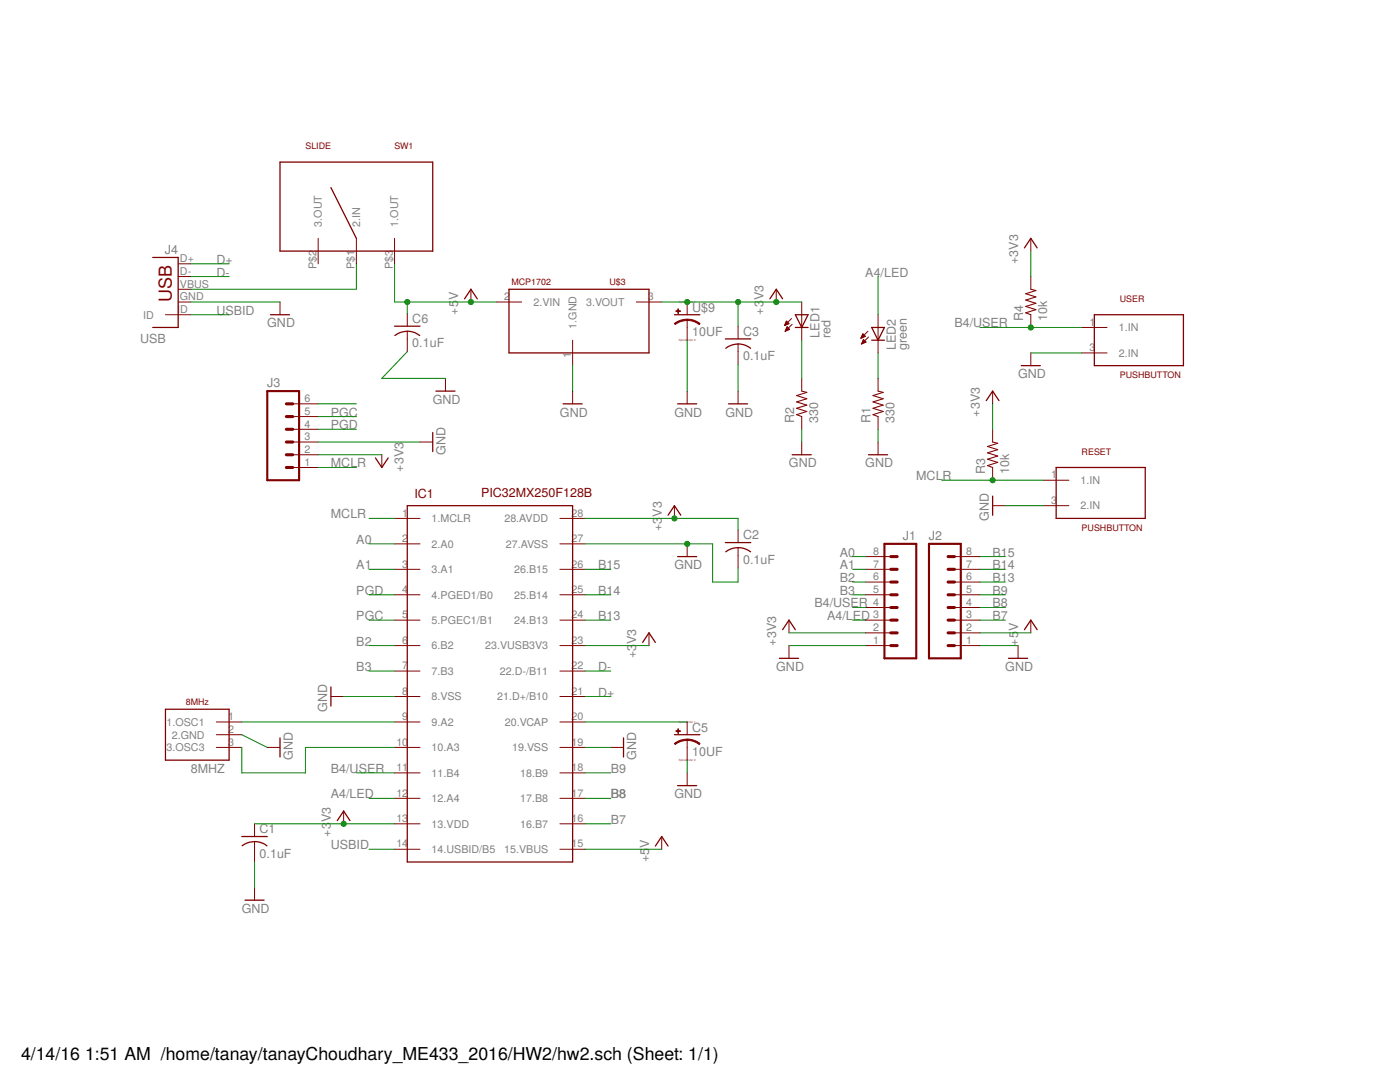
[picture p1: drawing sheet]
<svg xmlns="http://www.w3.org/2000/svg" width="279mm" height="216mm" viewBox="0 0 279 216" stroke-linecap="round" stroke-linejoin="round" font-family="sans-serif">
<g fill="none" stroke="#800000" stroke-width=".25">
<path d="M55.9 32.3h30.5v17.8h-30.5zM66 37.4l5.1 10.2M30.5 51.4h5.1v13.9h-5.1M92.7 59.6l1.3-1.9 1.2 1.9M101.6 57.7h27.9v12.7h-27.9zM153.6 59.6l1.3-1.9 1.3 1.9M204.4 49.5l1.3-1.9 1.3 1.9M54 62.8h3.8M78.7 65.1h5.1M81.3 66.1h.5a3.8 3.8 0 0 1 2 .9M81.3 66.1l-1.6 .3-.9 .6M87 78h3.8"/>
<path d="M134.6 62.8h5.1M144.8 67.6h5M147.3 68.6l1.6 .3 .9 .6M147.3 68.6l-1.5 .4-1 .5M158.7 65.3h2.6M158.7 62.8h2.6l-1.3 2.5zM174 65.3h2.5l-1.3 2.6zM174 67.9h2.5M196.8 79.9l1.3-1.9 1.3 1.9M203.8 73h3.8M218.4 62.8h17.8v10.2h-17.8zM74.9 91.4l1.3 1.9 1.3-1.9"/>
<path d="M86.4 86.3v3.8M112.4 80.6h3.8M135.2 80.6h3.8M145.4 80.6h3.8M158.1 90.7h3.8M173.3 90.7h3.8M198.1 99v3.8M210.8 93.3h17.8v10.1h-17.8zM81.3 100.9h33v71.1h-33zM133.3 102.8l1.3-1.9 1.3 1.9M135.2 111.1h3.8M144.8 108.3h5"/>
<path d="M144.8 110.1a4 4 0 0 1 5 0M66 137.1v3.8M128.2 128.2l1.3-1.9 1.3 1.9M155.6 131.4h3.8M156.2 125.6l1.3-1.9 1.2 1.9M201.3 131.4h3.8M204.4 125.6l1.3-1.9 1.3 1.9M33 141.5h12.7v10.2h-12.7zM55.9 147.2v3.8M124.4 147.2v3.8M134.6 146.6h5.1M135.2 156.8h3.8"/>
<path d="M48.3 166.9h5M48.3 168.8a4 4 0 0 1 5 0M48.9 179.6h3.8M67.3 163.7l1.3-1.9 1.2 1.9M130.8 168.8l1.3-1.9 1.2 1.9"/>
</g>
<g fill="none" stroke="#800000" stroke-width=".2">
<path d="M35.6 52.6h2.5M35.6 55.2h2.5M35.6 57.7h2.5M63.5 47.6v5M71.1 47.6v5M78.7 47.6v5M94 57.7v2.6M154.9 57.7v2.6M205.7 47.6v2.5M205.7 55.2v2.5M33 62.8h5.1M35.6 60.3h2.5"/>
<path d="M55.9 60.3v2.5M81.3 62.5v2.6M81.3 66.1v4.1M88.9 75.5v2.5M99 60.3h5.1M114.3 67.9v5.1M114.3 78v2.6M127 60.3h5.1M137.1 60.3v2.5M137.1 63.8v4.1M137.1 78v2.6M147.3 65.1v2.5"/>
<path d="M147.3 68.6v4.1M147.3 78v2.6M156.6 64.9h.2M156.7 64.7h.4M156.7 64.6h.7M156.7 66.1h.1M156.8 64.5h.6M156.8 66h.3M156.8 64.4h.5M156.8 65.8h.5M156.9 64.3h.2M156.9 65.7h.7"/>
<path d="M156.9 65.6h.6M156.9 64.2h.1M157 64.1l.5 .5-.9 .4zM157 65.5h.3M157 65.3h.2M157.1 65.2h.1M157.6 65.7l-.5-.5-.4 .9M157.6 65.7l-.9 .4M158 63.6l-1.4 1.4M158.1 64.7l-1.4 1.4M160 60.3v7.6M160 75.5v2.5"/>
<path d="M171.9 67.4h.1M171.9 67.3h.4M172 67.2h.6M172 68.6h.1M172 67h.6M172 68.5h.3M172.1 66.9h.4M172.1 68.4h.5M172.1 66.8h.3M172.1 68.2h.7M172.1 68.1h.6M172.2 66.7h.1"/>
<path d="M172.2 66.6l.5 .5-.9 .4zM172.2 68h.4M172.3 67.9h.1M172.3 67.8l-.4 .8M172.3 67.8l.5 .5M172.3 67.8h.1M172.8 68.3l-.9 .3M173.2 66.1l-1.4 1.4M173.3 67.2l-1.4 1.4M175.2 62.8v7.6M175.2 75.5v2.5M198.1 78v2.6"/>
<path d="M205.7 62.8v2.5M205.7 70.4v2.6M215.9 65.3h5M215.9 70.4h5M58.4 93.3h5.1M58.4 90.7h5.1M58.4 88.2h5.1M58.4 85.7h5.1M58.4 83.1h5.1M58.4 80.6h5.1M76.2 90.7v2.6M83.8 88.2h2.6"/>
<path d="M160 83.1v2.6M160 88.2v2.5M175.2 83.1v2.6M175.2 88.2v2.5M198.1 85.7v2.5M198.1 93.3v2.5M208.3 95.8h5M78.7 103.4h5.1M78.7 108.5h5.1M78.7 113.6h5.1M78.7 118.7h5.1M111.7 103.4h5.1"/>
<path d="M111.7 108.5h5.1M111.7 113.6h5.1M111.7 118.7h5.1M134.6 100.9v2.5M137.1 108.5v2.6M147.3 105.7v2.6M147.3 109.3v4M172.7 113.6h5.1M172.7 118.7h5.1M172.7 116.1h5.1M172.7 111.1h5.1M190.5 113.6h5.1"/>
<path d="M190.5 118.7h5.1M190.5 116.1h5.1M190.5 111.1h5.1M198.1 100.9h2.5M208.3 100.9h5M66 139h2.6M78.7 123.7h5.1M78.7 128.8h5.1M78.7 133.9h5.1M78.7 139h5.1M111.7 123.7h5.1M111.7 128.8h5.1"/>
<path d="M111.7 133.9h5.1M111.7 139h5.1M129.5 126.3v2.5M157.5 123.7v2.6M157.5 128.8v2.6M172.7 123.7h5.1M172.7 128.8h5.1M172.7 126.3h5.1M172.7 121.2h5.1M190.5 123.7h5.1M190.5 128.8h5.1M190.5 126.3h5.1"/>
<path d="M190.5 121.2h5.1M203.2 128.8v2.6M205.7 123.7v2.6M43.2 144.1h5.1M43.2 149.1h5.1M43.2 146.6h5.1M53.3 149.1h2.6M78.7 144.1h5.1M78.7 149.1h5.1M78.7 154.2h5.1M78.7 159.3h5.1M111.7 144.1h5.1"/>
<path d="M111.7 149.1h5.1M111.7 154.2h5.1M111.7 159.3h5.1M121.9 149.1h2.5M137.1 144.1v2.5M137.1 147.6v4.1M137.1 154.2v2.6M50.8 164.4v2.5M50.8 167.9v4.1M50.8 177.1v2.5M68.6 161.8v2.6M78.7 164.4h5.1"/>
<path d="M78.7 169.5h5.1M111.7 164.4h5.1M111.7 169.5h5.1M132.1 166.9v2.6"/>
</g>
<path d="M53.3 78h6.4v17.8h-6.4zM176.5 108.5h6.4v22.9h-6.4zM185.4 108.5h6.3v22.9h-6.3z" fill="none" stroke="#800000" stroke-width=".42"/>
<g fill="none" stroke="#800000" stroke-width=".61">
<path d="M57.1 88.2h1.3M57.1 90.7h1.3M57.1 93.3h1.3M57.1 83.1h1.3M57.1 85.7h1.3M57.1 80.6h1.3M177.8 118.7h1.2M177.8 116.1h1.2M177.8 113.6h1.2M177.8 111.1h1.2M189.2 118.7h1.3M189.2 116.1h1.3"/>
<path d="M189.2 113.6h1.3M189.2 111.1h1.3M177.8 123.7h1.2M177.8 126.3h1.2M177.8 128.8h1.2M177.8 121.2h1.2M189.2 123.7h1.3M189.2 126.3h1.3M189.2 128.8h1.3M189.2 121.2h1.3"/>
</g>
<g fill="#800000" stroke="#800000" stroke-width=".2">
<path d="M137.1 147.5l1.4 .2 1.2 .7-.1 .2-.9-.6-1.6-.3z" fill-rule="evenodd"/>
<path d="M134.6 148.4l1.2-.7 1.3-.2v.2l-1 .2-1.4 .6z" fill-rule="evenodd"/>
<path d="M137.1 63.7l1.4 .2 1.2 .7-.1 .2-1.4-.7-1.1-.2z" fill-rule="evenodd"/>
<path d="M134.6 64.6l1.2-.7 1.3-.2v.2l-1.5 .3-.9 .5z" fill-rule="evenodd"/>
</g>
<g fill="#800000" stroke="#800000" stroke-width=".2">
<path d="M134.9 145.8h.9v.1h-.9z"/>
<path d="M135.3 145.4h.1v.9h-.1z"/>
<path d="M134.9 62h.9v.1h-.9z"/>
<path d="M135.3 61.6h.1v.9h-.1z"/>
</g>
<path d="M205.7 57.7l1 .3-2 .6 2 .6-2 .7 2 .6-2 .7 2 .6-2 .6 1 .4M160 78l1 .3-2 .6 2 .7-2 .6 2 .6-2 .7 2 .6-2 .6 1 .4M175.2 78l1.1 .3-2.1 .6 2.1 .7-2.1 .6 2.1 .6-2.1 .7 2.1 .6-2.1 .6 1 .4M198.1 88.2l1 .3-2 .6 2 .6-2 .7 2 .6-2 .6 2 .7-2 .6 1 .4" fill="none" stroke="#800000" stroke-width=".21"/>
<g fill="none" stroke="#008000" stroke-width=".2">
<path d="M38.1 52.6h7.6M38.1 55.2h7.6M71.1 52.6v5.1h-33M78.7 52.6v7.7h20.3M175.2 55.2v7.6M205.7 50.1v5.1M38.1 62.8h7.6M38.1 60.3h17.8M81.3 70.2l-5.1 5.3h12.7M81.3 60.3v2.2M114.3 73v5M132.1 60.3h27.9"/>
<path d="M137.1 67.9v10.1M147.3 60.3v4.8M147.3 72.7v5.3M160 67.9v7.6M175.2 70.4v5.1M195.6 65.3h20.3M205.7 70.4h10.2M63.5 93.3h7.6M63.5 85.7h7.6M63.5 83.1h7.6M63.5 88.2h20.3M63.5 90.7h12.7"/>
<path d="M63.5 80.6h7.6M160 85.7v2.5M175.2 85.7v2.5M187.9 95.8h20.4M198.1 80.6v5.1M73.7 103.4h5M73.7 108.5h5M73.7 113.6h5M73.7 118.7h5M116.8 103.4h30.5v2.3M116.8 108.5h25.4v7.6h5.1v-2.8M116.8 113.6h5.1"/>
<path d="M116.8 118.7h5.1M170.2 111.1h2.5M170.2 113.6h2.5M170.2 118.7h2.5M170.2 116.1h2.5M195.6 111.1h5M195.6 113.6h5M195.6 118.7h5M195.6 116.1h5M200.6 100.9h7.7M68.6 139h10.1M73.7 123.7h5"/>
<path d="M73.7 128.8h5M73.7 133.9h5M116.8 123.7h5.1M116.8 128.8h12.7M116.8 133.9h5.1M116.8 139h5.1M157.5 128.8h15.2M157.5 126.3h15.2M170.2 123.7h2.5M170.2 121.2h2.5M195.6 123.7h5M195.6 128.8h7.6"/>
<path d="M195.6 121.2h5M195.6 126.3h10.1M48.3 144.1h30.4M48.3 149.1v5.1h12.7v-5.1h17.7M48.3 146.6l5 2.5M71.1 154.2h7.6M73.7 159.3h5M116.8 144.1h20.3M116.8 154.2h5.1M116.8 149.1h5.1M116.8 159.3h5.1M137.1 151.7v2.5"/>
<path d="M50.8 164.4h27.9M50.8 172v5.1M73.7 169.5h5M116.8 169.5h15.3M116.8 164.4h5.1"/>
</g>
<g fill="#008000" stroke="#008000" stroke-width=".2">
<circle cx="198.1" cy="95.8" r=".51"/>
<circle cx="205.7" cy="65.3" r=".51"/>
<circle cx="137.1" cy="108.5" r=".51"/>
<circle cx="68.6" cy="164.4" r=".51"/>
<circle cx="134.6" cy="103.4" r=".51"/>
<circle cx="137.1" cy="60.3" r=".51"/>
<circle cx="154.9" cy="60.3" r=".51"/>
<circle cx="147.3" cy="60.3" r=".51"/>
<circle cx="94" cy="60.3" r=".51"/>
<circle cx="81.3" cy="60.3" r=".51"/>
</g>
<text font-size="3.6" fill="#800000" x="34.3" y="60.3" transform="rotate(-90 34.3 60.3)">USB</text>
<g font-size="3.5">
<text x="4.2" y="211.4">4/14/16</text>
<text x="17" y="211.4">1:51 AM /home/tanay/tanayChoudhary_ME433_2016/HW2/hw2.sch (Sheet: 1/1)</text>
</g>
<g font-size="2.5" fill="#808080">
<text x="32.9" y="50.7">J4</text>
<text x="43.2" y="52.7">D+</text>
<text x="203.2" y="52.7" transform="rotate(-90 203.2 52.7)">+3V3</text>
<text x="43.2" y="55.2">D-</text>
<text x="91.4" y="60" transform="rotate(-90 91.4 60)">V</text>
<text x="152.4" y="60" transform="rotate(-90 152.4 60)">V3</text>
<text x="172.7" y="55.2">A4</text>
<text x="175.7" y="55.2">/LED</text>
<text x="43.2" y="62.8">USBID</text>
<text x="53.3" y="65.3">GND</text>
<text x="82.3" y="64.5">C6</text>
<text x="91.4" y="62.8" transform="rotate(-90 91.4 62.8)">+5</text>
<text x="138.2" y="62.2">U$9</text>
<text x="152.4" y="62.8" transform="rotate(-90 152.4 62.8)">+3</text>
<text x="190.5" y="65.3">B4/USER</text>
<text x="204.2" y="64.1" transform="rotate(-90 204.2 64.1)">R4</text>
<text x="209" y="64.1" transform="rotate(-90 209 64.1)">10k</text>
<text x="27.9" y="68.4">USB</text>
<text x="82.3" y="69.3">0.1uF</text>
<text x="138.2" y="67">10UF</text>
<text x="148.3" y="71.8">0.1uF</text>
<text x="148.3" y="67">C3</text>
<text x="163.6" y="67.4" transform="rotate(-90 163.6 67.4)">LED1</text>
<text x="165.7" y="67.4" transform="rotate(-90 165.7 67.4)">red</text>
<text x="178.8" y="69.9" transform="rotate(-90 178.8 69.9)">LED2</text>
<text x="180.9" y="69.9" transform="rotate(-90 180.9 69.9)">green</text>
<text x="53.3" y="77.3">J3</text>
<text x="203.2" y="75.5">GND</text>
<text x="66" y="83.1">PGC</text>
<text x="86.4" y="80.6">GND</text>
<text x="111.7" y="83.1">GND</text>
<text x="134.6" y="83.1">GND</text>
<text x="144.8" y="83.1">GND</text>
<text x="195.6" y="83.1" transform="rotate(-90 195.6 83.1)">+3V3</text>
<text x="66" y="85.7">PGD</text>
<text x="158.5" y="84.4" transform="rotate(-90 158.5 84.4)">R2</text>
<text x="163.3" y="84.4" transform="rotate(-90 163.3 84.4)">330</text>
<text x="173.7" y="84.4" transform="rotate(-90 173.7 84.4)">R1</text>
<text x="178.5" y="84.4" transform="rotate(-90 178.5 84.4)">330</text>
<text x="66" y="93.3">MCLR</text>
<text x="80.5" y="94.1" transform="rotate(-90 80.5 94.1)">+3V3</text>
<text x="88.9" y="90.7" transform="rotate(-90 88.9 90.7)">GND</text>
<text x="157.5" y="93.3">GND</text>
<text x="172.7" y="93.3">GND</text>
<text x="182.9" y="95.8">MCLR</text>
<text x="196.6" y="94.5" transform="rotate(-90 196.6 94.5)">R3</text>
<text x="201.4" y="94.5" transform="rotate(-90 201.4 94.5)">10k</text>
<text x="66" y="103.4">MCLR</text>
<text x="132.1" y="106" transform="rotate(-90 132.1 106)">+3</text>
<text x="132.1" y="103.1" transform="rotate(-90 132.1 103.1)">V3</text>
<text x="148.3" y="107.6">C2</text>
<text x="180.2" y="107.8">J1</text>
<text x="185.4" y="107.8">J2</text>
<text x="197.3" y="103.9" transform="rotate(-90 197.3 103.9)">GND</text>
<text x="71.1" y="108.5">A0</text>
<text x="71.1" y="113.6">A1</text>
<text x="119.4" y="113.6">B15</text>
<text x="134.6" y="113.6">GND</text>
<text x="148.3" y="112.5">0.1uF</text>
<text x="167.6" y="111.1">A0</text>
<text x="167.6" y="113.6">A1</text>
<text x="198.1" y="113.6">B14</text>
<text x="198.1" y="111.1">B15</text>
<text x="71.1" y="118.7">PGD</text>
<text x="119.4" y="118.7">B14</text>
<text x="167.6" y="116.1">B2</text>
<text x="167.6" y="118.7">B3</text>
<text x="198.1" y="118.7">B9</text>
<text x="198.1" y="116.1">B13</text>
<text x="71.1" y="123.8">PGC</text>
<text x="119.4" y="123.8">B13</text>
<text x="162.5" y="121.2">B4/USER</text>
<text x="165.1" y="123.8">A4/LED</text>
<text x="198.1" y="123.8">B7</text>
<text x="198.1" y="121.2">B8</text>
<text x="203.2" y="126" transform="rotate(-90 203.2 126)">V</text>
<text x="71.1" y="128.8">B2</text>
<text x="127" y="131.4" transform="rotate(-90 127 131.4)">+3</text>
<text x="127" y="128.5" transform="rotate(-90 127 128.5)">V3</text>
<text x="154.9" y="128.8" transform="rotate(-90 154.9 128.8)">+3V3</text>
<text x="203.2" y="128.8" transform="rotate(-90 203.2 128.8)">+5</text>
<text x="71.1" y="133.9">B3</text>
<text x="119.4" y="133.9">D-</text>
<text x="154.9" y="133.9">GND</text>
<text x="200.6" y="133.9">GND</text>
<text x="65.3" y="142" transform="rotate(-90 65.3 142)">GND</text>
<text x="119.4" y="139">D+</text>
<text x="138.2" y="146">C5</text>
<text x="38.1" y="154.2">8MHZ</text>
<text x="58.4" y="151.7" transform="rotate(-90 58.4 151.7)">GND</text>
<text x="66" y="154.2">B4/USER</text>
<text x="121.9" y="154.2">B9</text>
<text x="127" y="151.7" transform="rotate(-90 127 151.7)">GND</text>
<text x="138.2" y="150.8">10UF</text>
<text x="66" y="159.3">A4/LED</text>
<text x="121.9" y="159.3">B8</text>
<text x="134.6" y="159.3">GND</text>
<text x="51.8" y="166.3">C1</text>
<text x="66" y="166.9" transform="rotate(-90 66 166.9)">+3</text>
<text x="66" y="164.1" transform="rotate(-90 66 164.1)">V3</text>
<text x="121.9" y="164.4">B7</text>
<text x="51.8" y="171.1">0.1uF</text>
<text x="66" y="169.5">USBID</text>
<text x="129.5" y="172" transform="rotate(-90 129.5 172)">+5</text>
<text x="129.5" y="169.2" transform="rotate(-90 129.5 169.2)">V</text>
<text x="48.3" y="182.2">GND</text>
</g>
<g font-size="2.5" fill="#800000">
<text x="82.7" y="99.4">IC1</text>
<text x="96" y="99.1">PIC32MX250F128B</text>
</g>
<g font-size="2.1" fill="#808080">
<text x="64.3" y="45.2" transform="rotate(-90 64.3 45.2)">3.OUT</text>
<text x="71.9" y="45.2" transform="rotate(-90 71.9 45.2)">2.IN</text>
<text x="79.5" y="45.2" transform="rotate(-90 79.5 45.2)">1.OUT</text>
<text x="35.9" y="52.3">D+</text>
<text x="63.1" y="53.7" transform="rotate(-90 63.1 53.7)">P$2</text>
<text x="70.8" y="53.7" transform="rotate(-90 70.8 53.7)">P$1</text>
<text x="78.4" y="53.7" transform="rotate(-90 78.4 53.7)">P$3</text>
<text x="35.9" y="54.8">D-</text>
<text x="35.9" y="57.4">VBUS</text>
<text x="35.9" y="59.9">GND</text>
<text x="100.6" y="59.9">2</text>
<text x="129.3" y="59.9">3</text>
<text x="28.5" y="63.6">ID</text>
<text x="35.4" y="62.5">I</text>
<text x="36" y="62.5">D</text>
<text x="106.5" y="61">2.VIN</text>
<text x="115" y="65.5" transform="rotate(-90 115 65.5)">1.GND</text>
<text x="117" y="61">3.VOUT</text>
<text x="217.4" y="65">1</text>
<text x="113.9" y="71.4" transform="rotate(-90 113.9 71.4)">1</text>
<text x="217.4" y="70.1">3</text>
<text x="223.3" y="66.1">1.IN</text>
<text x="223.3" y="71.2">2.IN</text>
<text x="60.8" y="82.8">5</text>
<text x="60.8" y="80.2">6</text>
<text x="60.8" y="87.8">3</text>
<text x="60.8" y="85.3">4</text>
<text x="60.8" y="92.9">1</text>
<text x="60.8" y="90.4">2</text>
<text x="209.8" y="95.5">1</text>
<text x="209.8" y="100.5">3</text>
<text x="215.7" y="96.6">1.IN</text>
<text x="215.7" y="101.7">2.IN</text>
<text x="80.3" y="103.1">1</text>
<text x="86.1" y="104.2">1.MCLR</text>
<text x="100.7" y="104.2">28.AVDD</text>
<text x="114.1" y="103.1">28</text>
<text x="80.3" y="108.2">2</text>
<text x="80.3" y="113.2">3</text>
<text x="86.1" y="109.3">2.A0</text>
<text x="101" y="109.3">27.AVSS</text>
<text x="114.1" y="113.2">26</text>
<text x="114.1" y="108.2">27</text>
<text x="174.3" y="113.2">7</text>
<text x="174.3" y="110.7">8</text>
<text x="192.8" y="113.2">7</text>
<text x="192.8" y="110.7">8</text>
<text x="80.3" y="118.3">4</text>
<text x="86.1" y="114.4">3.A1</text>
<text x="86.1" y="119.4">4.PGED1/B0</text>
<text x="102.6" y="119.4">25.B14</text>
<text x="102.6" y="114.4">26.B15</text>
<text x="114.1" y="118.3">25</text>
<text x="174.3" y="118.3">5</text>
<text x="174.3" y="115.8">6</text>
<text x="192.8" y="118.3">5</text>
<text x="192.8" y="115.8">6</text>
<text x="80.3" y="123.4">5</text>
<text x="86.1" y="124.5">5.PGEC1/B1</text>
<text x="102.6" y="124.5">24.B13</text>
<text x="114.1" y="123.4">24</text>
<text x="174.3" y="125.9">2</text>
<text x="174.3" y="123.4">3</text>
<text x="174.3" y="120.9">4</text>
<text x="192.8" y="125.9">2</text>
<text x="192.8" y="123.4">3</text>
<text x="192.8" y="120.9">4</text>
<text x="80.3" y="128.5">6</text>
<text x="86.1" y="129.6">6.B2</text>
<text x="96.8" y="129.6">23.VUSB3V3</text>
<text x="114.1" y="128.5">23</text>
<text x="174.3" y="128.5">1</text>
<text x="192.8" y="128.5">1</text>
<text x="80.3" y="133.6">7</text>
<text x="86.1" y="134.7">7.B3</text>
<text x="99.8" y="134.7">22.D-/B11</text>
<text x="114.1" y="133.6">22</text>
<text x="45.5" y="143.7">1</text>
<text x="80.3" y="138.6">8</text>
<text x="80.3" y="143.7">9</text>
<text x="86.1" y="139.7">8.VSS</text>
<text x="99.3" y="139.7">21.D+/B10</text>
<text x="114.1" y="143.7">20</text>
<text x="114.1" y="138.6">21</text>
<text x="33.2" y="144.8">1.OSC1</text>
<text x="33.2" y="149.9">3.OSC3</text>
<text x="34.3" y="147.4">2.GND</text>
<text x="45.5" y="146.2">2</text>
<text x="45.5" y="148.8">3</text>
<text x="79.1" y="148.8">10</text>
<text x="86.1" y="144.8">9.A2</text>
<text x="86.1" y="149.9">10.A3</text>
<text x="100.8" y="144.8">20.VCAP</text>
<text x="102.2" y="149.9">19.VSS</text>
<text x="114.1" y="148.8">19</text>
<text x="79.1" y="153.9">11</text>
<text x="86.1" y="155">11.B4</text>
<text x="103.8" y="155">18.B9</text>
<text x="114.1" y="153.9">18</text>
<text x="79.1" y="158.9">12</text>
<text x="86.1" y="160.1">12.A4</text>
<text x="103.8" y="160.1">17.B8</text>
<text x="114.1" y="158.9">17</text>
<text x="79.1" y="164">13</text>
<text x="86.1" y="165.1">13.VDD</text>
<text x="103.8" y="165.1">16.B7</text>
<text x="114.1" y="164">16</text>
<text x="79.1" y="169.1">14</text>
<text x="86.1" y="170.2">14.USBID/B5</text>
<text x="100.6" y="170.2">15.VBUS</text>
<text x="114.1" y="169.1">15</text>
</g>
<g font-size="1.8" fill="#800000">
<text x="61" y="29.8">SLIDE</text>
<text x="78.7" y="29.8">SW1</text>
<text x="102.1" y="57">MCP1702</text>
<text x="121.7" y="57">U$3</text>
<text x="223.5" y="60.3">USER</text>
<text x="223.5" y="75.5">PUSHBUTTON</text>
<text x="215.9" y="90.7">RESET</text>
<text x="215.9" y="106">PUSHBUTTON</text>
<text x="37.1" y="140.8">8MHz</text>
</g>
<g font-size=".6" fill="#800080">
<text x="135.5" y="60.5">SpiceOrder 1</text>
<text x="135.5" y="68.1">SpiceOrder 2</text>
<text x="135.5" y="144.3">SpiceOrder 1</text>
<text x="135.5" y="151.9">SpiceOrder 2</text>
</g>
</svg>
